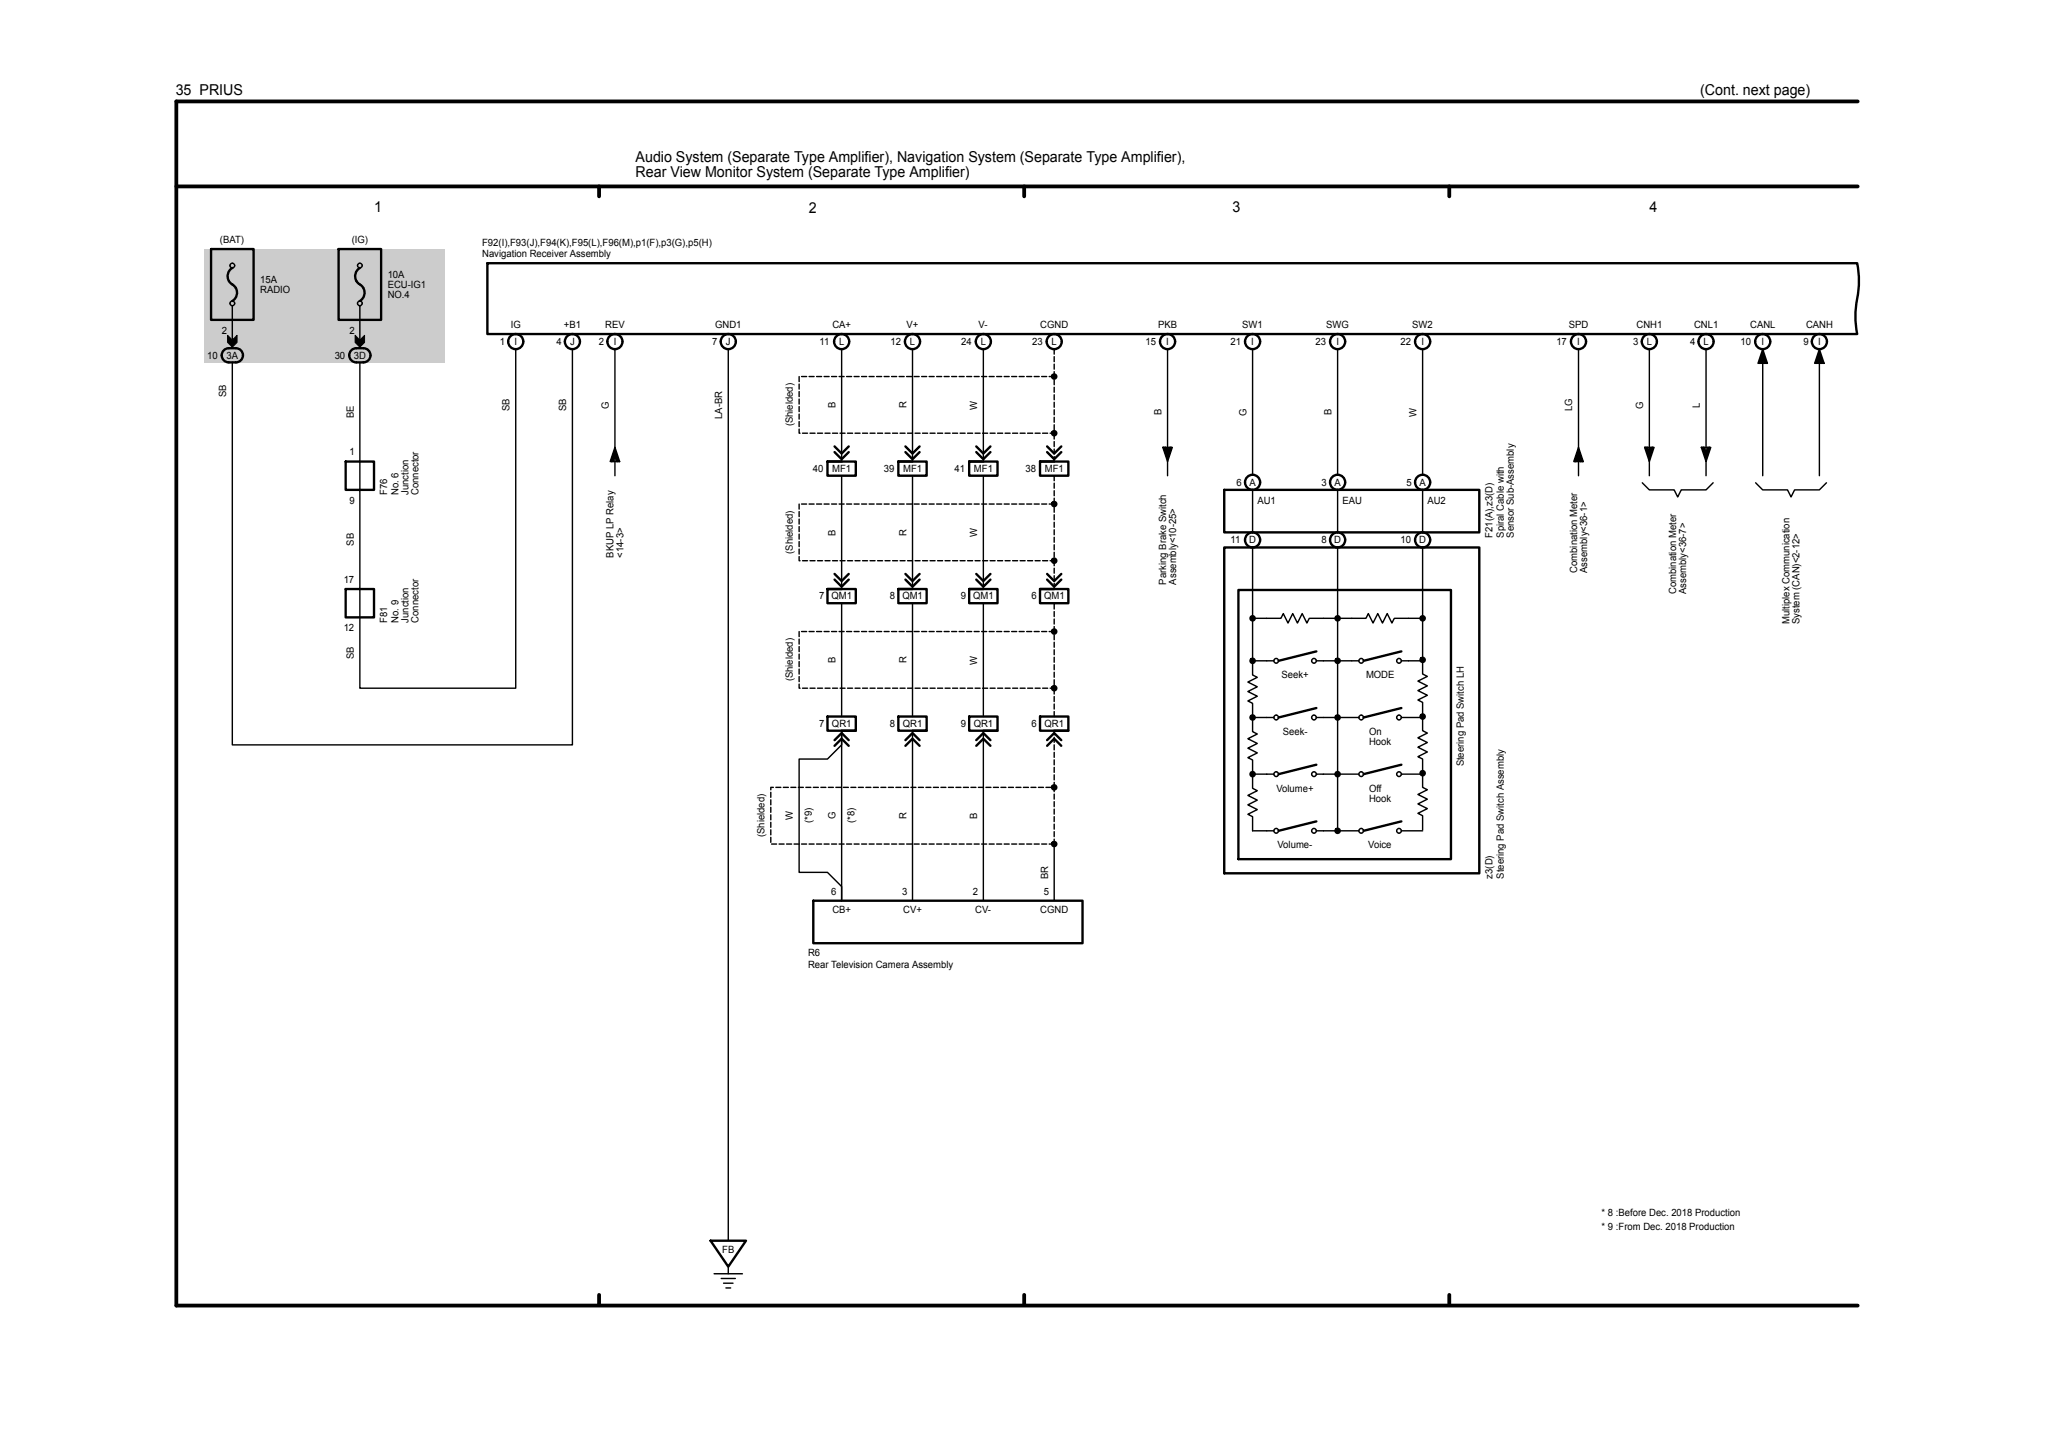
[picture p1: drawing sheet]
<svg xmlns="http://www.w3.org/2000/svg" width="297mm" height="210mm" viewBox="0 0 297 210" stroke-linecap="round" stroke-linejoin="round" font-family="sans-serif">
<path d="M269.5 14.7h-243.9v174.8h243.9M25.6 27.1h243.9M86.9 27v1.5M148.6 27v1.5M210.3 27v1.5M86.9 187.9v1.5M148.6 187.9v1.5M210.3 187.9v1.5" fill="none" stroke="#000" stroke-width=".55"/>
<g fill="#ccc">
<path d="M29.6 36.1h34.9v16.5h-34.9z"/>
<path d="M30.6 36.1h6.2v10.3h-6.2z"/>
<path d="M49.1 36.1h6.2v10.3h-6.2z"/>
</g>
<g fill="none" stroke="#000" stroke-width=".34">
<path d="M30.6 36.1h6.2v10.3h-6.2zM33.7 38.9a1.43 1.43 0 0 0 .2 2.5 1.4 1.4 0 0 1-.2 2.3M49.1 36.1h6.2v10.3h-6.2zM52.2 38.9a1.43 1.43 0 0 0 .2 2.5 1.39 1.39 0 0 1-.2 2.3M70.7 38.2h198.8a13.9 13.9 0 0 1-.2 5.9l-.1 2.2 .3 2.2h-198.8zM32.4 51l.2-.3a2.23 2.23 0 0 1 2.5 .3 1.03 1.03 0 0 1 0 1 1.03 1.03 0 0 1-.9 .6h-1a1.03 1.03 0 0 1-.9-.6 1.03 1.03 0 0 1 .1-1zM50.9 51l.2-.3a2.22 2.22 0 0 1 2.5 .3 1.03 1.03 0 0 1 0 1 1.03 1.03 0 0 1-.9 .6h-1a1.03 1.03 0 0 1-.9-.6 1.03 1.03 0 0 1 .1-1zM50.2 67h4.1v4.1h-4.1zM120.1 67h4.1v2h-4.1zM120.1 67h2M121.1 64.8l1 1 1-1M121.1 65.6l1 1 1-1"/>
<path d="M130.3 67h4.1v2h-4.1zM130.3 67h2.1M131.4 64.8l1 1 1-1M131.4 65.6l1 1 1-1M140.6 67h4.1v2h-4.1zM140.6 67h2.1M141.6 64.8l1.1 1 1-1M141.6 65.6l1.1 1 1-1M150.9 67h4.1v2h-4.1zM150.9 67h2.1M151.9 64.8l1.1 1 1-1M151.9 65.6l1.1 1 1-1"/>
<path d="M177.6 79.5h37v47.2h-37zM177.6 71.1h37v6.2h-37zM50.2 85.5h4.1v4.1h-4.1zM120.1 85.5h4.1v2h-4.1zM120.1 85.5h2M121.1 83.3l1 1 1-1M121.1 84.1l1 1 1-1M130.3 85.5h4.1v2h-4.1zM130.3 85.5h2.1M131.4 83.3l1 1 1-1M131.4 84.1l1 1 1-1M140.6 85.5h4.1v2h-4.1z"/>
<path d="M140.6 85.5h2.1M141.6 83.3l1.1 1 1-1M141.6 84.1l1.1 1 1-1M150.9 85.5h4.1v2h-4.1zM150.9 85.5h2.1M151.9 83.3l1.1 1 1-1M151.9 84.1l1.1 1 1-1M179.7 85.6h30.8v39.1h-30.8zM191 94.5l-5.5 1.4M203.3 94.5l-5.5 1.4M120.1 104h4.1v2h-4.1zM121.1 108.2l1-1 1 1"/>
<path d="M121.1 107.4l1-1 1 1M122.1 106h2.1M130.3 104h4.1v2h-4.1zM131.4 108.2l1-1 1 1M131.4 107.4l1-1 1 1M132.4 106h2M140.6 104h4.1v2h-4.1zM141.6 108.2l1.1-1 1 1M141.6 107.4l1.1-1 1 1M142.7 106h2M150.9 104h4.1v2h-4.1zM151.9 108.2l1.1-1 1 1"/>
<path d="M151.9 107.4l1.1-1 1 1M153 106h2M191 119.2l-5.5 1.4M191 111l-5.5 1.4M191 102.8l-5.5 1.3M203.3 102.8l-5.5 1.3M203.3 111l-5.5 1.4M203.3 119.2l-5.5 1.4M118 130.7h39.1v6.2h-39.1zM103.1 180.1h5.1l-2.5 3.7z"/>
<circle cx="74.8" cy="49.6" r="1.1"/>
<circle cx="83.1" cy="49.6" r="1.1"/>
<circle cx="89.2" cy="49.6" r="1.1"/>
<circle cx="105.7" cy="49.6" r="1.1"/>
<circle cx="122.1" cy="49.6" r="1.1"/>
<circle cx="132.4" cy="49.6" r="1.1"/>
<circle cx="142.7" cy="49.6" r="1.1"/>
<circle cx="153" cy="49.6" r="1.1"/>
<circle cx="169.4" cy="49.6" r="1.1"/>
<circle cx="181.7" cy="49.6" r="1.1"/>
<circle cx="194.1" cy="49.6" r="1.1"/>
<circle cx="206.4" cy="49.6" r="1.1"/>
<circle cx="229" cy="49.6" r="1.1"/>
<circle cx="239.3" cy="49.6" r="1.1"/>
<circle cx="247.5" cy="49.6" r="1.1"/>
<circle cx="255.8" cy="49.6" r="1.1"/>
<circle cx="264" cy="49.6" r="1.1"/>
<circle cx="181.7" cy="78.4" r="1.1"/>
<circle cx="181.7" cy="70" r="1.1"/>
<circle cx="194.1" cy="78.4" r="1.1"/>
<circle cx="194.1" cy="70" r="1.1"/>
<circle cx="206.4" cy="78.4" r="1.1"/>
<circle cx="206.4" cy="70" r="1.1"/>
</g>
<g fill="none" stroke="#000" stroke-width=".21">
<path d="M33.7 44.4v6.1M52.2 44.4v6.1M74.8 50.7v49.2h-22.6v-47.3M83.1 50.7v57.4h-49.4v-55.5M89.2 50.7v18.3M105.7 50.7v129.4M122.1 50.7v16.3M132.4 50.7v16.3M142.7 50.7v16.3M152.7 54.4a.38 .38 0 0 0 .1 .6 .38 .38 0 0 0 .5-.4 .38 .38 0 0 0-.5-.3l-.1 .1 .1 .3 .2 .1 .2-.2-.1-.1h-.2l.1 .1M169.4 50.7v18.3M181.7 50.7v18.2"/>
<path d="M194.1 50.7v18.2M206.4 50.7v18.2M229 50.7v18.3M239.3 50.7v18.3M247.5 50.7v18.3M255.5 52.7l.3-.7 .2 .7h.1l-.3-1.2-.4 1.2h-.2l.6-1.6 .5 1.6h.1l-.6-2-.7 2h1.3M255.8 50.7v18.3M263.7 52.7l.3-.7 .2 .7h.2l-.4-1.2-.4 1.2h-.2l.6-1.6 .5 1.6h.2l-.7-2-.7 2h1.4M264 50.7v18.3M89 67l.2-.8 .3 .8h.1l-.4-1.2-.4 1.2h-.1l.5-1.6 .6 1.6h.1l-.7-2.1-.7 2.1h1.4M122.1 69v16.5M132.4 69v16.5"/>
<path d="M142.7 69v16.5M152.7 72.9a.38 .38 0 0 0 .2 .6 .38 .38 0 0 0 .4-.4 .38 .38 0 0 0-.5-.3l-.1 .1 .1 .3 .2 .2 .2-.2-.1-.2h-.2l.1 .2M152.7 62.6a.38 .38 0 0 0 .2 .6 .38 .38 0 0 0 .4-.4 .38 .38 0 0 0-.5-.3l-.1 .1 .1 .3 .1 .1h.2l.1-.1-.2-.2h-.1l.1 .2M168.7 64.9h1.4l-.7 2.1-.7-2.1h.2l.5 1.7 .5-1.7h-.1l-.4 1.2-.4-1.2h.2l.2 .8 .3-.8M181.7 71.1v6.2M181.7 79.5v16.4M194.1 79.5v41.1h-3.1M194.1 71.1v6.2M206.4 79.5v16.4h-3.1M206.4 71.1v6.2M228.8 67l.2-.8 .3 .8h.1l-.4-1.2-.4 1.2h-.1l.5-1.6 .6 1.6h.1l-.7-2.1-.7 2.1h1.4M238.3 70.1l1 1h3.6l.5 1 .5-1h3.6l1.1-1"/>
<path d="M238.6 64.9h1.4l-.7 2.1-.7-2.1h.2l.5 1.7 .5-1.7h-.1l-.4 1.2-.4-1.2h.2l.2 .8 .3-.8M246.8 64.9h1.4l-.7 2.1-.7-2.1h.2l.5 1.7 .6-1.7h-.2l-.4 1.2-.4-1.2h.2l.2 .8 .3-.8M254.7 70.1l1.1 1h3.6l.5 1 .5-1h3.6l1-1M122.1 87.5v16.5M132.4 87.5v16.5M142.7 87.5v16.5M152.7 81.1a.38 .38 0 0 0 .1 .6 .38 .38 0 0 0 .5-.4 .38 .38 0 0 0-.5-.3l-.1 .1 .2 .5h.1l.2-.2-.1-.2h-.2l.1 .2M152.7 91.4a.38 .38 0 0 0 .2 .6 .38 .38 0 0 0 .4-.4 .38 .38 0 0 0-.5-.3l-.1 .1 .1 .3 .1 .1h.2l.1-.1-.2-.2h-.1l.1 .2M152.7 99.6a.38 .38 0 0 0 .2 .6 .38 .38 0 0 0 .4-.4 .38 .38 0 0 0-.5-.2h-.1l.1 .3 .2 .2 .2-.2-.1-.2h-.2l.1 .2M181.4 89.5a.38 .38 0 0 0 .2 .6 .38 .38 0 0 0 .5-.4 .38 .38 0 0 0-.6-.3l-.1 .1 .1 .3 .3 .1 .1-.2v-.1h-.3l.1 .1h4.2l.3-.7 .7 1.4 .7-1.4 .6 1.4 .7-1.4 .7 1.4 .4-.7h8.2l.3-.7 .7 1.4 .7-1.4 .7 1.4 .7-1.4 .7 1.4 .3-.7h4.1l-.1-.1 .1-.1 .2 .1v.3h-.3l-.2-.4a.38 .38 0 0 1 .6 .1 .38 .38 0 0 1-.3 .5 .38 .38 0 0 1-.3-.5v-.1M181.4 95.7a.38 .38 0 0 0 .2 .6 .38 .38 0 0 0 .5-.4 .38 .38 0 0 0-.6-.3l-.1 .1 .1 .3 .3 .1 .1-.2v-.1l-.3-.1 .1 .2M181.7 95.9v2.1l.7 .3-1.3 .7 1.3 .7-1.3 .7 1.3 .6-1.3 .7 .6 .4v2"/>
<path d="M181.7 95.9h3.1M191 95.9h6.2M193.8 89.5a.38 .38 0 0 0 .2 .6 .38 .38 0 0 0 .4-.4 .38 .38 0 0 0-.5-.3l-.1 .1 .2 .4h.1l.2-.2-.1-.1h-.2l.1 .1M193.8 95.7a.38 .38 0 0 0 .2 .6 .38 .38 0 0 0 .5-.4 .38 .38 0 0 0-.6-.3l-.1 .1 .1 .3 .2 .1 .2-.2-.1-.1-.2-.1 .1 .2M206.1 95.5a.38 .38 0 0 0 .2 .6 .38 .38 0 0 0 .5-.4 .38 .38 0 0 0-.6-.3l-.1 .1 .2 .4h.3v-.1v-.2h-.3l.1 .2v2l.7 .4-1.4 .6 1.4 .7-1.4 .7 1.4 .7-1.4 .7 .7 .3v2.1M115.9 110.2h4.2l2-2.1v-2.1v24.7v-2l-2-2.1h-4.2zM132.4 106v24.7M142.7 106v24.7M152.7 114a.38 .38 0 0 0 .2 .6 .38 .38 0 0 0 .4-.4 .38 .38 0 0 0-.5-.3l-.1 .1 .1 .3 .2 .2 .2-.2-.1-.2h-.2l.1 .2M181.4 103.9a.38 .38 0 0 0 .2 .6 .38 .38 0 0 0 .5-.4 .38 .38 0 0 0-.6-.3l-.1 .1 .2 .4h.2l.1-.2v-.1l-.3-.1 .1 .2M181.4 112.1a.38 .38 0 0 0 .2 .6 .38 .38 0 0 0 .5-.4 .38 .38 0 0 0-.6-.3l-.1 .1 .1 .3 .3 .2 .1-.2-.1-.3-.2 .1 .1 .2M181.7 112.4v2l.7 .4-1.3 .6 1.3 .7-1.3 .7 1.3 .7-1.3 .7 .6 .3v2.1h3.1"/>
<path d="M181.7 104.1v2.1l.7 .3-1.3 .7 1.3 .7-1.3 .7 1.3 .7-1.3 .7 .6 .3v2.1M181.7 112.4h3.1M181.7 104.1h3.1M191 112.4h6.2M191 104.1h6.2M193.8 103.9a.38 .38 0 0 0 .2 .6 .38 .38 0 0 0 .4-.4 .38 .38 0 0 0-.5-.3l-.1 .1 .2 .4h.1l.2-.2-.1-.1-.2-.1 .1 .2M193.8 112.1a.38 .38 0 0 0 .2 .6 .38 .38 0 0 0 .5-.4 .38 .38 0 0 0-.6-.3l-.1 .1 .1 .3 .2 .2 .2-.2-.2-.3-.1 .1 .1 .2M203.3 112.4h3.1M203.3 104.1h3.1M206.1 103.7a.38 .38 0 0 0 .2 .7 .38 .38 0 0 0 .5-.5 .38 .38 0 0 0-.6-.2h-.1l.1 .4 .1 .1 .3-.1v-.2l-.2-.1h-.1l.1 .2M206.1 112a.38 .38 0 0 0 .2 .6 .38 .38 0 0 0 .5-.4 .38 .38 0 0 0-.6-.3l-.1 .1 .1 .3 .2 .1 .2-.1v-.2l-.2-.1h-.1l.1 .2M206.4 104v2l.7 .4-1.4 .7 1.4 .7-1.4 .6 1.4 .7-1.4 .7 .7 .4v2"/>
<path d="M206.4 112.2v2.1l.7 .3-1.4 .7 1.4 .7-1.4 .7 1.4 .7-1.4 .6 .7 .4v2M152.7 122.3a.38 .38 0 0 0 .1 .6 .38 .38 0 0 0 .5-.4 .38 .38 0 0 0-.5-.3l-.1 .1 .2 .4h.1l.2-.2-.1-.1-.2-.1 .1 .2v8.2M193.8 120.3a.38 .38 0 0 0 .2 .6 .38 .38 0 0 0 .4-.4 .38 .38 0 0 0-.5-.3l-.1 .1 .1 .3 .2 .2 .2-.2-.2-.2h-.1l.1 .2h3.1M203.3 120.6h3.1M103.6 184.9h4.1M104.6 185.5h2.1M105 186.2h1.4M105.3 186.9h.7M105.7 183.8v1.1"/>
<circle cx="33.7" cy="38.5" r=".34"/>
<circle cx="52.2" cy="38.5" r=".34"/>
<circle cx="33.7" cy="44" r=".34"/>
<circle cx="52.2" cy="44" r=".34"/>
<circle cx="185.2" cy="95.9" r=".34"/>
<circle cx="190.6" cy="95.9" r=".34"/>
<circle cx="197.5" cy="95.9" r=".34"/>
<circle cx="203" cy="95.9" r=".34"/>
<circle cx="185.2" cy="104.1" r=".34"/>
<circle cx="185.2" cy="112.4" r=".34"/>
<circle cx="190.6" cy="112.4" r=".34"/>
<circle cx="190.6" cy="104.1" r=".34"/>
<circle cx="197.5" cy="104.1" r=".34"/>
<circle cx="197.5" cy="112.4" r=".34"/>
<circle cx="203" cy="112.4" r=".34"/>
<circle cx="203" cy="104.1" r=".34"/>
<circle cx="185.2" cy="120.6" r=".34"/>
<circle cx="190.6" cy="120.6" r=".34"/>
<circle cx="197.5" cy="120.6" r=".34"/>
<circle cx="203" cy="120.6" r=".34"/>
</g>
<path d="M33 48.7l.7 .7 .7-.7v1l-.7 .7-.7-.7zM51.5 48.7l.7 .7 .7-.7v1l-.7 .7-.7-.7z" fill="#000"/>
<path d="M33 48.7l.7 .7 .7-.7v1l-.7 .7-.7-.7zM51.5 48.7l.7 .7 .7-.7v1l-.7 .7-.7-.7z" fill="none" stroke="#000" stroke-width=".15"/>
<path d="M153 54.6h-37.1v8.3h37.1v-8.3M153 50.7v3.9M153 69v4.2M153 67v-4.1M153 73.2h-37.1v8.2h37.1v-8.2M153 91.7h-37.1v8.2h37.1v-8.2M153 91.7v-4.2M153 81.4v4.1M153 114.3v-8.3M153 104v-4.1M153 122.5h-41.2v-8.2h41.2v8.2" fill="none" stroke="#000" stroke-width=".21" stroke-dasharray=".7 .4"/>
<g font-size="2.2">
<text x="25.5" y="13.8">35 PRIUS</text>
<text x="246.7" y="13.8">(Cont. next page)</text>
<text x="92.2" y="23.5">Audio System (Separate Type Amplifier), Navigation System (Separate Type Amplifier),</text>
<text x="92.2" y="25.6">Rear View Monitor System (Separate Type Amplifier)</text>
<text x="54.3" y="30.7">1</text>
<text x="117.3" y="30.8">2</text>
<text x="178.8" y="30.8">3</text>
<text x="239.3" y="30.7">4</text>
</g>
<g font-size="1.5">
<text x="31.9" y="35.2">(BAT)</text>
<text x="51" y="35.2">(IG)</text>
<text x="70" y="35.7">F92(I),F93(J),F94(K),F95(L),F96(M),p1(F),p3(G),p5(H)</text>
<text x="37.7" y="41.1">15A</text>
<text x="56.3" y="40.4">10A</text>
<text x="56.3" y="41.8">ECU-IG1</text>
<text x="70" y="37.3">Navigation Receiver Assembly</text>
<text x="37.7" y="42.5">RADIO</text>
<text x="56.3" y="43.3">NO.4</text>
<text x="74.1" y="47.6">IG</text>
<text x="81.8" y="47.6">+B1</text>
<text x="87.8" y="47.6">REV</text>
<text x="103.8" y="47.6">GND1</text>
<text x="120.8" y="47.6">CA+</text>
<text x="131.5" y="47.6">V+</text>
<text x="142" y="47.6">V-</text>
<text x="150.9" y="47.6">CGND</text>
<text x="168" y="47.6">PKB</text>
<text x="180.2" y="47.6">SW1</text>
<text x="192.4" y="47.6">SWG</text>
<text x="204.9" y="47.6">SW2</text>
<text x="227.6" y="47.6">SPD</text>
<text x="237.4" y="47.6">CNH1</text>
<text x="245.8" y="47.6">CNL1</text>
<text x="253.9" y="47.6">CANL</text>
<text x="262" y="47.6">CANH</text>
<text x="30.1" y="52">10</text>
<text x="32.2" y="48.4">2</text>
<text x="32.9" y="52">3A</text>
<text x="48.6" y="52">30</text>
<text x="50.7" y="48.4">2</text>
<text x="51.3" y="52">3D</text>
<text x="72.5" y="50.1">1</text>
<text x="74.6" y="50.1">I</text>
<text x="80.7" y="50.1">4</text>
<text x="82.7" y="50.1">J</text>
<text x="86.9" y="50.1">2</text>
<text x="89" y="50.1">I</text>
<text x="103.3" y="50.1">7</text>
<text x="105.3" y="50.1">J</text>
<text x="118.9" y="50.1">11</text>
<text x="121.7" y="50.1">L</text>
<text x="129.2" y="50.1">12</text>
<text x="132" y="50.1">L</text>
<text x="139.5" y="50.1">24</text>
<text x="142.3" y="50.1">L</text>
<text x="149.8" y="50.1">23</text>
<text x="152.6" y="50.1">L</text>
<text x="166.2" y="50.1">15</text>
<text x="169.2" y="50.1">I</text>
<text x="178.5" y="50.1">21</text>
<text x="181.6" y="50.1">I</text>
<text x="190.9" y="50.1">23</text>
<text x="193.9" y="50.1">I</text>
<text x="203.2" y="50.1">22</text>
<text x="206.2" y="50.1">I</text>
<text x="225.8" y="50.1">17</text>
<text x="228.8" y="50.1">I</text>
<text x="237" y="50.1">3</text>
<text x="238.9" y="50.1">L</text>
<text x="245.2" y="50.1">4</text>
<text x="247.2" y="50.1">L</text>
<text x="252.5" y="50.1">10</text>
<text x="255.6" y="50.1">I</text>
<text x="261.7" y="50.1">9</text>
<text x="263.8" y="50.1">I</text>
<text x="32.8" y="57.6" transform="rotate(-90 32.8 57.6)">SB</text>
<text x="73.9" y="59.7" transform="rotate(-90 73.9 59.7)">SB</text>
<text x="82.2" y="59.7" transform="rotate(-90 82.2 59.7)">SB</text>
<text x="88.3" y="59.3" transform="rotate(-90 88.3 59.3)">G</text>
<text x="121.2" y="59.2" transform="rotate(-90 121.2 59.2)">B</text>
<text x="131.5" y="59.3" transform="rotate(-90 131.5 59.3)">R</text>
<text x="141.8" y="59.4" transform="rotate(-90 141.8 59.4)">W</text>
<text x="228.1" y="59.7" transform="rotate(-90 228.1 59.7)">LG</text>
<text x="238.4" y="59.3" transform="rotate(-90 238.4 59.3)">G</text>
<text x="246.6" y="59.1" transform="rotate(-90 246.6 59.1)">L</text>
<text x="51.3" y="60.7" transform="rotate(-90 51.3 60.7)">BE</text>
<text x="104.8" y="60.8" transform="rotate(-90 104.8 60.8)">LA-BR</text>
<text x="115.1" y="61.9" transform="rotate(-90 115.1 61.9)">(Shielded)</text>
<text x="168.5" y="60.2" transform="rotate(-90 168.5 60.2)">B</text>
<text x="180.8" y="60.3" transform="rotate(-90 180.8 60.3)">G</text>
<text x="193.2" y="60.2" transform="rotate(-90 193.2 60.2)">B</text>
<text x="205.5" y="60.5" transform="rotate(-90 205.5 60.5)">W</text>
<text x="50.7" y="66.1">1</text>
<text x="56.2" y="71.9" transform="rotate(-90 56.2 71.9)">F76</text>
<text x="57.8" y="71.9" transform="rotate(-90 57.8 71.9)">No. 6</text>
<text x="59.3" y="71.9" transform="rotate(-90 59.3 71.9)">Junction</text>
<text x="60.7" y="71.9" transform="rotate(-90 60.7 71.9)">Connector</text>
<text x="118" y="68.5">40</text>
<text x="120.8" y="68.5">MF1</text>
<text x="128.2" y="68.5">39</text>
<text x="131" y="68.5">MF1</text>
<text x="138.5" y="68.5">41</text>
<text x="141.3" y="68.5">MF1</text>
<text x="148.8" y="68.5">38</text>
<text x="151.6" y="68.5">MF1</text>
<text x="179.4" y="70.5">6</text>
<text x="181.3" y="70.5">A</text>
<text x="191.7" y="70.5">3</text>
<text x="193.6" y="70.5">A</text>
<text x="204.1" y="70.5">5</text>
<text x="206" y="70.5">A</text>
<text x="50.7" y="73.1">9</text>
<text x="121.2" y="77.7" transform="rotate(-90 121.2 77.7)">B</text>
<text x="131.5" y="77.8" transform="rotate(-90 131.5 77.8)">R</text>
<text x="141.8" y="77.9" transform="rotate(-90 141.8 77.9)">W</text>
<text x="182.4" y="73.1">AU1</text>
<text x="194.8" y="73.1">EAU</text>
<text x="207.1" y="73.1">AU2</text>
<text x="51.3" y="79.2" transform="rotate(-90 51.3 79.2)">SB</text>
<text x="89" y="80.9" transform="rotate(-90 89 80.9)">BKUP LP Relay</text>
<text x="90.5" y="80.9" transform="rotate(-90 90.5 80.9)">&lt;14-3&gt;</text>
<text x="115.1" y="80.4" transform="rotate(-90 115.1 80.4)">(Shielded)</text>
<text x="178.5" y="78.8">11</text>
<text x="181.3" y="78.8">D</text>
<text x="191.7" y="78.8">8</text>
<text x="193.6" y="78.8">D</text>
<text x="203.2" y="78.8">10</text>
<text x="205.9" y="78.8">D</text>
<text x="216.5" y="78" transform="rotate(-90 216.5 78)">F21(A),z3(D)</text>
<text x="218.2" y="78" transform="rotate(-90 218.2 78)">Spiral Cable with</text>
<text x="219.6" y="78" transform="rotate(-90 219.6 78)">Sensor Sub-Assembly</text>
<text x="228.8" y="83.1" transform="rotate(-90 228.8 83.1)">Combination Meter</text>
<text x="230.3" y="83.1" transform="rotate(-90 230.3 83.1)">Assembly&lt;36-1&gt;</text>
<text x="49.9" y="84.6">17</text>
<text x="118.8" y="87">7</text>
<text x="120.6" y="87">QM1</text>
<text x="129.1" y="87">8</text>
<text x="130.9" y="87">QM1</text>
<text x="139.4" y="87">9</text>
<text x="141.2" y="87">QM1</text>
<text x="149.7" y="87">6</text>
<text x="151.5" y="87">QM1</text>
<text x="169.2" y="84.8" transform="rotate(-90 169.2 84.8)">Parking Brake Switch</text>
<text x="170.7" y="84.8" transform="rotate(-90 170.7 84.8)">Assembly&lt;10-25&gt;</text>
<text x="243.2" y="86.2" transform="rotate(-90 243.2 86.2)">Combination Meter</text>
<text x="244.7" y="86.2" transform="rotate(-90 244.7 86.2)">Assembly&lt;36-7&gt;</text>
<text x="49.9" y="91.6">12</text>
<text x="51.3" y="95.7" transform="rotate(-90 51.3 95.7)">SB</text>
<text x="56.2" y="90.4" transform="rotate(-90 56.2 90.4)">F81</text>
<text x="57.8" y="90.4" transform="rotate(-90 57.8 90.4)">No. 9</text>
<text x="59.3" y="90.4" transform="rotate(-90 59.3 90.4)">Junction</text>
<text x="60.7" y="90.4" transform="rotate(-90 60.7 90.4)">Connector</text>
<text x="259.7" y="90.6" transform="rotate(-90 259.7 90.6)">Multiplex Communication</text>
<text x="261.1" y="90.6" transform="rotate(-90 261.1 90.6)">System (CAN)&lt;2-12&gt;</text>
<text x="115.1" y="98.9" transform="rotate(-90 115.1 98.9)">(Shielded)</text>
<text x="121.2" y="96.2" transform="rotate(-90 121.2 96.2)">B</text>
<text x="131.5" y="96.3" transform="rotate(-90 131.5 96.3)">R</text>
<text x="141.8" y="96.4" transform="rotate(-90 141.8 96.4)">W</text>
<text x="185.9" y="98.4">Seek+</text>
<text x="198.2" y="98.4">MODE</text>
<text x="118.8" y="105.5">7</text>
<text x="120.7" y="105.5">QR1</text>
<text x="129.1" y="105.5">8</text>
<text x="131" y="105.5">QR1</text>
<text x="139.4" y="105.5">9</text>
<text x="141.3" y="105.5">QR1</text>
<text x="149.7" y="105.5">6</text>
<text x="151.6" y="105.5">QR1</text>
<text x="186.1" y="106.7">Seek-</text>
<text x="198.6" y="106.7">On</text>
<text x="198.6" y="108.1">Hook</text>
<text x="212.4" y="111.2" transform="rotate(-90 212.4 111.2)">Steering Pad Switch LH</text>
<text x="115.1" y="119.1" transform="rotate(-90 115.1 119.1)">W</text>
<text x="117.8" y="119.5" transform="rotate(-90 117.8 119.5)">(*9)</text>
<text x="121.2" y="118.9" transform="rotate(-90 121.2 118.9)">G</text>
<text x="124" y="119.5" transform="rotate(-90 124 119.5)">(*8)</text>
<text x="131.5" y="118.9" transform="rotate(-90 131.5 118.9)">R</text>
<text x="141.8" y="118.8" transform="rotate(-90 141.8 118.8)">B</text>
<text x="185.2" y="114.9">Volume+</text>
<text x="198.6" y="114.9">Off</text>
<text x="198.6" y="116.3">Hook</text>
<text x="110.9" y="121.5" transform="rotate(-90 110.9 121.5)">(Shielded)</text>
<text x="185.4" y="123.1">Volume-</text>
<text x="198.5" y="123.1">Voice</text>
<text x="120.6" y="129.8">6</text>
<text x="130.9" y="129.8">3</text>
<text x="141.2" y="129.8">2</text>
<text x="151.4" y="129.8">5</text>
<text x="152.1" y="127.6" transform="rotate(-90 152.1 127.6)">BR</text>
<text x="216.5" y="127.5" transform="rotate(-90 216.5 127.5)">z3(D)</text>
<text x="218.2" y="127.5" transform="rotate(-90 218.2 127.5)">Steering Pad Switch Assembly</text>
<text x="120.8" y="132.6">CB+</text>
<text x="131" y="132.6">CV+</text>
<text x="141.5" y="132.6">CV-</text>
<text x="150.9" y="132.6">CGND</text>
<text x="117.2" y="138.8">R6</text>
<text x="117.2" y="140.4">Rear Television Camera Assembly</text>
<text x="232.4" y="176.4">* 8 :Before Dec. 2018 Production</text>
<text x="232.4" y="178.5">* 9 :From Dec. 2018 Production</text>
<text x="104.8" y="181.9">FB</text>
</g>
</svg>
